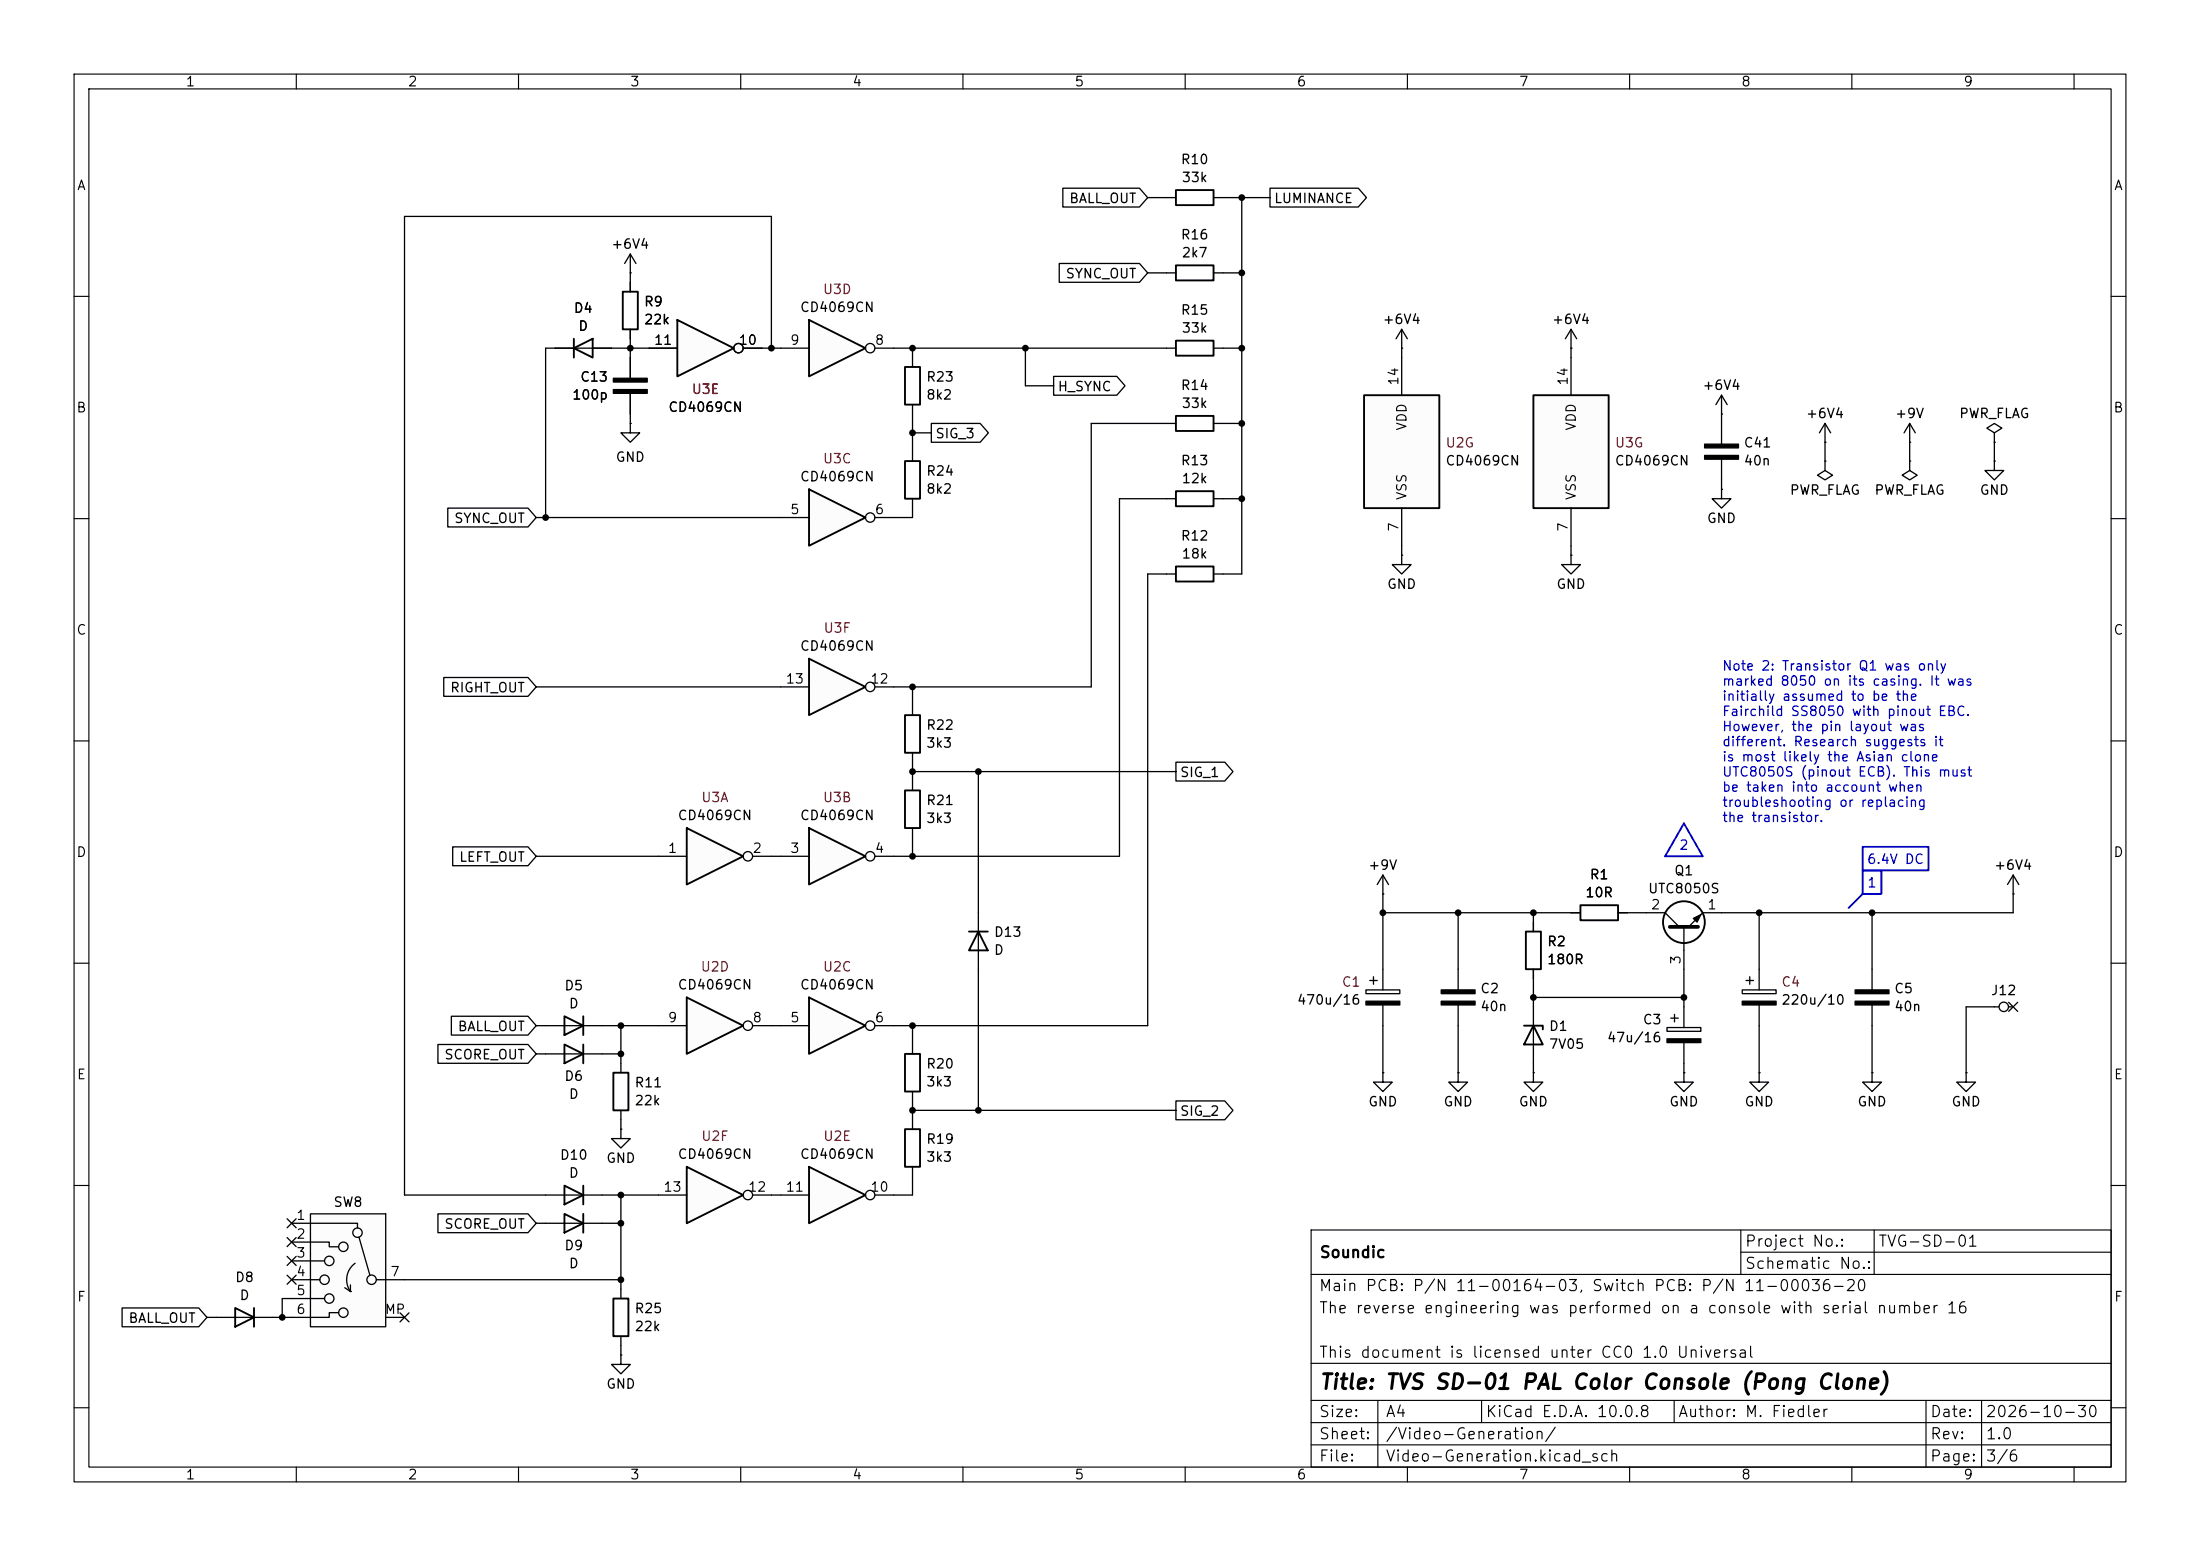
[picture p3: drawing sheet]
<svg xmlns="http://www.w3.org/2000/svg" width="297mm" height="210mm" viewBox="0 0 297 210" stroke-linecap="round" stroke-linejoin="round" font-family="sans-serif">
<g fill="none" stroke="#000" stroke-width=".15">
<path d="M10 10h277v190h-277zM12 12h273v186h-273zM40 10v2M70 10v2M100 10v2M130 10v2M160 10v2M190 10v2M220 10v2M250 10v2M280 10v2M10 40h2"/>
<path d="M285 40h2M10 70h2M285 70h2M10 100h2M285 100h2M10 130h2M285 130h2M10 160h2M177 166h108v32h-108zM177 172h108M235 169h50M235 166v6"/>
<path d="M253 166v6M285 160h2M10 190h2M40 198v2M70 198v2M100 198v2M130 198v2M160 198v2M177 195h108M177 192h108M177 189h108M177 184h108"/>
<path d="M186 189v9M190 198v2M200 189v3M220 198v2M226 189v3M250 198v2M260 189v9M267.5 189v9M280 198v2M285 190h2"/>
</g>
<path d="M158.7 76.5h5.1v2h-5.1zM82.8 144.8h2v5.1h-2zM82.8 175.3h2v5h-2z" fill="none" stroke="#000" stroke-width=".25"/>
<path d="M157.5 77.5h1.2M163.8 77.5h1.3M83.8 143.5v1.3M83.8 149.9v1.2M83.8 174v1.3M83.8 180.3v1.3" fill="none" stroke="#000" stroke-width=".18"/>
<path d="M92.7 157.5l7.6 3.8-7.6 3.8z" fill="#fcfcfc"/>
<path d="M92.7 157.5l7.6 3.8-7.6 3.8z" fill="none" stroke="#000" stroke-width=".25"/>
<g fill="none" stroke="#000" stroke-width=".18">
<path d="M83.8 152.4v1.3h1.3l-1.3 1.2-1.3-1.2h1.3M83.8 152.4h.1M88.9 161.3h3.8M101.6 161.3h2.5M83.8 182.9v1.3h1.3l-1.3 1.2-1.3-1.2h1.3M83.8 182.9h.1"/>
<circle cx="101" cy="161.3" r=".63"/>
</g>
<path d="M207 53.3h10.2v15.3h-10.2z" fill="#fcfcfc"/>
<path d="M207 53.3h10.2v15.3h-10.2z" fill="none" stroke="#000" stroke-width=".25"/>
<path d="M212.1 47h.1M212.1 44.5v2.5M212.1 48.3v5M212.1 44.5l-.8 1.2M212.1 44.5l.8 1.2M189.2 74.9v1.3h1.3l-1.3 1.3-1.2-1.3h1.2M189.2 74.9h.1M212.1 74.9v1.3h1.3l-1.3 1.3-1.3-1.3h1.3M212.1 74.9h.1M212.1 68.6v5.1" fill="none" stroke="#000" stroke-width=".18"/>
<path d="M184.1 53.3h10.2v15.3h-10.2z" fill="#fcfcfc"/>
<path d="M158.7 25.7h5.1v2h-5.1zM158.7 35.8h5.1v2h-5.1zM158.7 46h5.1v2h-5.1zM184.1 53.3h10.2v15.3h-10.2zM158.7 66.3h5.1v2h-5.1zM130.8 125.7h2.5M132.1 125.7l1.2 2.6h-2.5zM122.2 142.2h2v5.1h-2z" fill="none" stroke="#000" stroke-width=".25"/>
<g fill="none" stroke="#000" stroke-width=".18">
<path d="M157.5 26.7h1.2M157.5 36.8h1.2M163.8 26.7h1.3M163.8 36.8h1.3M157.5 47h1.2M163.8 47h1.3M189.2 47h.1M189.2 44.5v2.5M189.2 48.3v5M189.2 44.5l-.7 1.2M189.2 44.5l.8 1.2M157.5 67.3h1.2"/>
<path d="M163.8 67.3h1.3M189.2 68.6v5.1M186.7 118.1l-.8 1.3M186.7 118.1l.8 1.3M186.7 118.1v2.6M132.1 123.2v7.6M184.4 133.6h4.6v.5h-4.6zM184.9 132.3h1M185.4 131.8v1M186.7 120.7h.1M186.7 130.8v2.8M186.7 135.6v2.8"/>
<path d="M123.2 141v1.2M123.2 147.3v1.3M186.7 144.8v1.3h1.3l-1.3 1.2-1.3-1.2h1.3M186.7 144.8h.1"/>
</g>
<path d="M184.4 135.1h4.6v.5h-4.6z" fill="#000" stroke="#000" stroke-width=".18"/>
<path d="M109.2 88.9l7.6 3.8-7.6 3.8z" fill="#fcfcfc"/>
<path d="M158.7 56.1h5.1v2.1h-5.1zM109.2 88.9l7.6 3.8-7.6 3.8z" fill="none" stroke="#000" stroke-width=".25"/>
<g fill="none" stroke="#000" stroke-width=".18">
<path d="M157.5 57.2h1.2M163.8 57.2h1.3M105.4 92.7h3.8M118.1 92.7h2.5"/>
<circle cx="117.5" cy="92.7" r=".63"/>
</g>
<path d="M109.2 66l7.6 3.9-7.6 3.8z" fill="#fcfcfc"/>
<path d="M109.2 66l7.6 3.9-7.6 3.8z" fill="none" stroke="#000" stroke-width=".25"/>
<g fill="none" stroke="#000" stroke-width=".18">
<path d="M246.4 59.7h.1M246.4 57.2l-.8 1.2M246.4 57.2l.7 1.2M246.4 57.2v2.5M257.8 59.7h.1M257.8 57.2l-.8 1.2M257.8 57.2l.8 1.2M257.8 57.2v2.5M269.2 58.4l-1-.6 1-.6 1.1 .6-1.1 .6v1.3M269.2 59.7h.1M105.4 69.9h3.8M118.1 69.9h2.5"/>
<path d="M257.8 62.2v1.3l-1 .6 1 .7 1-.7-1-.6M257.8 62.2h.1M269.2 62.2v1.3h1.3l-1.3 1.3-1.2-1.3h1.2M269.2 62.2h.1M252.7 130.8v2.8M252.7 135.6v2.8M252.7 144.8v1.3h1.3l-1.3 1.2-1.2-1.2h1.2M252.7 144.8h.1M265.4 144.8v1.3h1.3l-1.3 1.2-1.2-1.2h1.2M265.4 144.8h.1"/>
<circle cx="117.5" cy="69.8" r=".63"/>
</g>
<path d="M250.4 133.6h4.6v.5h-4.6zM250.4 135.1h4.6v.5h-4.6z" fill="#000" stroke="#000" stroke-width=".18"/>
<path d="M41.9 163.8h10.2v15.3h-10.2z" fill="#fcfcfc"/>
<g fill="none" stroke="#000" stroke-width=".18">
<path d="M232.4 55.9h.1M232.4 53.3v2.6M232.4 57.2v2.7M232.4 53.3l-.8 1.3M232.4 53.3l.8 1.3M232.4 66v1.3h1.3l-1.3 1.3-1.3-1.3h1.3M232.4 66h.1M232.4 62v2.8M39.4 165.1h8.9v.6M39.4 167.6h5v.7h1.3M39.4 172.7h3.8M39.4 170.2h4.4"/>
<path d="M39.4 175.3h4.4M41.9 163.8h10.2v15.3h-10.2zM45.7 177.2h-1.3v.6h-5M46.5 173.8l.8 .5M47.3 174.3h.1M47.3 173.4v.9M47.9 170.5a2.73 2.73 0 0 0-.6 3.8M48.5 167l1.4 5.1M50.8 172.7h3.8M52.1 177.8h2.5"/>
<circle cx="43.8" cy="172.7" r=".63"/>
<circle cx="44.4" cy="170.2" r=".63"/>
<circle cx="44.4" cy="175.3" r=".63"/>
<circle cx="46.4" cy="168.3" r=".63"/>
<circle cx="46.4" cy="177.2" r=".63"/>
<circle cx="48.3" cy="166.4" r=".63"/>
<circle cx="50.2" cy="172.7" r=".63"/>
</g>
<path d="M230.1 59.9h4.6v.6h-4.6zM230.1 61.5h4.6v.5h-4.6z" fill="#000" stroke="#000" stroke-width=".18"/>
<path d="M91.4 43.2l7.7 3.8-7.7 3.8z" fill="#fcfcfc"/>
<path d="M91.4 43.2l7.7 3.8-7.7 3.8zM76.2 163.8l2.5 1.3-2.5 1.3zM76.2 160l2.5 1.3-2.5 1.3zM78.7 160v2.6M78.7 163.8v2.6" fill="none" stroke="#000" stroke-width=".25"/>
<g fill="none" stroke="#000" stroke-width=".18">
<path d="M87.6 47h3.8M100.3 47h2.6M246.4 62.2v1.3l-1 .6 1 .7 1-.7-1-.6M246.4 62.2h.1M271.8 118.1l-.8 1.3M271.8 118.1l.7 1.3M271.8 118.1v2.6M269.2 135.9h.7M271.1 135.9h.7M271.8 120.7h.1M73.7 165.1h7.6M73.7 161.3h7.6"/>
<circle cx="99.7" cy="47" r=".63"/>
<circle cx="270.5" cy="135.9" r=".63"/>
</g>
<path d="M109.2 157.5l7.6 3.8-7.6 3.8z" fill="#fcfcfc"/>
<path d="M76.2 141l2.5 1.2-2.5 1.3zM78.7 141v2.5M109.2 157.5l7.6 3.8-7.6 3.8zM122.2 152.4h2v5.1h-2z" fill="none" stroke="#000" stroke-width=".25"/>
<g fill="none" stroke="#000" stroke-width=".18">
<path d="M73.7 142.2h7.6M123.2 151.1v1.3M123.2 157.5v1.3M105.4 161.3h3.8M118.1 161.3h2.5"/>
<circle cx="117.5" cy="161.3" r=".63"/>
</g>
<path d="M92.7 134.6l7.6 3.8-7.6 3.8z" fill="#fcfcfc"/>
<path d="M92.7 134.6l7.6 3.8-7.6 3.8zM31.7 176.5l2.6 1.3-2.6 1.3zM34.3 176.5v2.6" fill="none" stroke="#000" stroke-width=".25"/>
<g fill="none" stroke="#000" stroke-width=".18">
<path d="M88.9 138.4h3.8M101.6 138.4h2.5M29.2 177.8h7.6"/>
<circle cx="101" cy="138.4" r=".63"/>
</g>
<path d="M109.2 134.6l7.6 3.8-7.6 3.8z" fill="#fcfcfc"/>
<path d="M109.2 134.6l7.6 3.8-7.6 3.8z" fill="none" stroke="#000" stroke-width=".25"/>
<g fill="none" stroke="#000" stroke-width=".18">
<path d="M105.4 138.4h3.8M118.1 138.4h2.5"/>
<circle cx="117.5" cy="138.4" r=".63"/>
</g>
<path d="M109.2 43.2l7.6 3.8-7.6 3.8z" fill="#fcfcfc"/>
<path d="M109.2 43.2l7.6 3.8-7.6 3.8zM76.2 137.2l2.5 1.2-2.5 1.3zM78.7 137.2v2.5" fill="none" stroke="#000" stroke-width=".25"/>
<g fill="none" stroke="#000" stroke-width=".18">
<path d="M105.4 47h3.8M118.1 47h2.5M73.7 138.4h7.6"/>
<circle cx="117.5" cy="47" r=".63"/>
</g>
<path d="M109.2 111.8l7.6 3.8-7.6 3.8z" fill="#fcfcfc"/>
<g fill="none" stroke="#000" stroke-width=".25">
<path d="M84.1 39.4h2v5.1h-2zM77.5 47l2.5-1.3v2.6zM77.5 45.7v2.6M122.2 49.5h2v5.1h-2zM109.2 111.8l7.6 3.8-7.6 3.8zM122.2 106.7h2v5.1h-2zM206 125.7h2v5.1h-2zM213.4 122.2h5v2h-5z"/>
<circle cx="227.3" cy="124.5" r="2.82"/>
</g>
<g fill="none" stroke="#000" stroke-width=".18">
<path d="M85.1 36.8h.1M85.1 34.3v2.5M85.1 38.1v1.3M85.1 34.3l-.8 1.3M85.1 34.3l.8 1.3M74.9 47h7.6M85.1 57.2v1.2h1.3l-1.3 1.3-1.3-1.3h1.3M85.1 57.2h.1M85.1 44.5v1.2M85.1 48.3v2.8M85.1 53.1v2.8M123.2 48.3v1.2"/>
<path d="M123.2 54.6v1.3M105.4 115.6h3.8M118.1 115.6h2.5M123.2 105.4v1.3M123.2 111.8v1.2M196.8 130.8v2.8M196.8 135.6v2.8M207 124.5v1.2M207 130.8v1.3M212.1 123.2h1.3M218.4 123.2h1.3M222.2 123.2h2.6l1.9 1.9"/>
<path d="M225 138.7h4.6v.5h-4.6zM225.6 137.4h1M226.1 136.9v1M227.3 125.1v5.7M227.3 135.9v2.8M232.4 123.2h-2.5l-1.9 1.9M196.8 144.8v1.3h1.3l-1.3 1.2-1.2-1.2h1.2M196.8 144.8h.1M227.3 144.8v1.3h1.3l-1.3 1.2-1.2-1.2h1.2M227.3 144.8h.1M227.3 140.7v2.8M237.5 144.8v1.3h1.3l-1.3 1.2-1.3-1.2h1.3"/>
<path d="M237.5 144.8h.1"/>
<circle cx="117.5" cy="115.6" r=".63"/>
</g>
<path d="M82.8 51.1h4.6v.5h-4.6zM82.8 52.6h4.6v.5h-4.6zM194.6 133.6h4.5v.5h-4.5zM194.6 135.1h4.5v.5h-4.5zM228.6 124l1-.6-.5 1.1zM225 140.2h4.6v.5h-4.6z" fill="#000" stroke="#000" stroke-width=".18"/>
<path d="M225.4 125.1h3.8" fill="none" stroke="#000" stroke-width=".51"/>
<path d="M92.7 111.8l7.6 3.8-7.6 3.8z" fill="#fcfcfc"/>
<path d="M122.2 62.2h2v5.1h-2zM122.2 96.5h2v5.1h-2zM92.7 111.8l7.6 3.8-7.6 3.8zM205.7 138.4h2.6v.5M207 138.4l1.3 2.6h-2.6z" fill="none" stroke="#000" stroke-width=".25"/>
<g fill="none" stroke="#000" stroke-width=".18">
<path d="M85.1 36.8v2.6M143 35.6h10.8l1.1 1.2-1.1 1.3h-10.8zM143.5 25.4h10.3l1.1 1.3-1.1 1.2h-10.3zM154.9 26.7h2.6M154.9 36.8h2.6M165.1 26.7h6.3M165.1 36.8h2.5M167.6 26.7v50.8h-2.5M171.4 25.4h12l1.1 1.3-1.1 1.2h-12zM77.5 47h-3.8v22.9M80 47h11.4M85.1 44.5v6.6"/>
<path d="M85.1 53.1v4.1M100.3 47h5.1M104.1 47v-17.8h-49.5v132.1h19.1M120.6 47h36.9M123.2 47v1.3M123.2 55.9v6.3M123.2 58.4h2.5M125.7 57.1h6.6l1.1 1.3-1.1 1.3h-6.6zM138.4 47v5.1h3.8M142.2 50.8h8.6l1.1 1.3-1.1 1.2h-8.6zM157.5 57.2h-10.2v35.5h-26.7M165.1 47h2.5"/>
<path d="M165.1 57.2h2.5M189.2 47v1.3M212.1 47v1.3M232.4 55.9v1.3M246.4 59.7v2.5M257.8 59.7v2.5M269.2 59.7v2.5M60.4 68.6h10.9l1.1 1.3-1.1 1.2h-10.9zM72.4 69.9h33M123.2 67.3v2.6h-2.6M157.5 67.3h-6.4v48.3h-30.5M157.5 77.5h-2.6v60.9h-34.3"/>
<path d="M165.1 67.3h2.5M189.2 73.7v1.2M212.1 73.7v1.2M232.4 64.8v1.2M59.9 91.4h11.4l1.1 1.3-1.1 1.3h-11.4zM72.4 92.7h33M123.2 92.7v3.8M61.1 114.3h10.2l1.1 1.3-1.1 1.2h-10.2zM72.4 115.6h20.3M101.6 115.6h3.8M123.2 101.6v3.8M123.2 113v2.6"/>
<path d="M123.2 104.1h35.5M132.1 104.1v19.1M158.7 102.9h6.6l1.2 1.2-1.2 1.3h-6.6zM60.9 137.2h10.4l1.1 1.2-1.1 1.3h-10.4zM72.4 138.4h1.3M81.3 138.4h7.6M83.8 138.4v5.1M104.1 138.4h1.3M123.2 138.4v2.6M132.1 130.8v19.1M186.7 120.7v10.1M186.7 138.4v6.4"/>
<path d="M186.7 123.2h26.7M196.8 123.2v7.6M196.8 138.4v6.4M207 123.2v2.5M207 130.8v14M207 134.6h20.3M218.4 123.2h3.8M227.3 130.8v5.1M235.2 133.6h4.6v.5h-4.6zM235.7 132.3h1M236.2 131.8v1M237.5 123.2v10.4"/>
<path d="M237.5 135.6v9.2M252.7 123.2v7.6M252.7 138.4v6.4M269.2 135.9h-3.8v8.9M271.2 135.3l1.2 1.2M271.8 120.7v2.5h-39.4M272.4 135.3l-1.2 1.2M59.1 141h12.2l1.1 1.2-1.1 1.3h-12.2zM72.4 142.2h1.3M81.3 142.2h2.5M83.8 151.1v1.3M123.2 148.6v2.5"/>
<path d="M123.2 158.8v2.5h-2.6M123.2 149.9h35.5M158.7 148.6h6.6l1.2 1.3-1.2 1.2h-6.6zM207 144.8v1.3h1.3l-1.3 1.2-1.3-1.2h1.3M207 144.8h.1M227.3 143.5v1.3M16.5 176.5h10.3l1.1 1.3-1.1 1.3h-10.3zM27.9 177.8h1.3M36.8 177.8h2.6M38.8 172.1l1.2 1.2M38.8 169.6l1.2 1.2M38.8 164.5l1.2 1.2"/>
<path d="M38.8 167l1.2 1.2M39.4 175.3h-1.3v2.5M40 172.1l-1.2 1.2M40 169.6l-1.2 1.2M40 164.5l-1.2 1.2M40 167l-1.2 1.2M54 177.2l1.2 1.2M54.6 172.7h29.2M55.2 177.2l-1.2 1.2M59.1 163.8h12.2l1.1 1.3-1.1 1.3h-12.2zM72.4 165.1h1.3M81.3 161.3h7.6"/>
<path d="M81.3 165.1h2.5M83.8 161.3v12.7M104.1 161.3h1.3M83.8 181.6v1.3"/>
<circle cx="99.7" cy="47" r=".63"/>
<circle cx="101" cy="115.6" r=".63"/>
</g>
<path d="M235.2 135.1h4.6v.5h-4.6z" fill="#000" stroke="#000" stroke-width=".18"/>
<path d="M227.3 111.1l2.6 4.5h-5.1zM251.5 114.3h8.8v3.2h-8.8zM251.5 117.5h2.5v3.2h-2.5zM251.5 120.7l-1.9 1.9" fill="none" stroke="#0000c2" stroke-width=".25"/>
<g fill="#000">
<circle cx="167.6" cy="26.7" r=".46"/>
<circle cx="167.6" cy="36.8" r=".46"/>
<circle cx="85.1" cy="47" r=".46"/>
<circle cx="104.1" cy="47" r=".46"/>
<circle cx="123.2" cy="47" r=".46"/>
<circle cx="123.2" cy="58.4" r=".46"/>
<circle cx="138.4" cy="47" r=".46"/>
<circle cx="167.6" cy="57.2" r=".46"/>
<circle cx="167.6" cy="47" r=".46"/>
<circle cx="73.7" cy="69.9" r=".46"/>
<circle cx="167.6" cy="67.3" r=".46"/>
<circle cx="123.2" cy="92.7" r=".46"/>
<circle cx="123.2" cy="104.1" r=".46"/>
<circle cx="123.2" cy="115.6" r=".46"/>
<circle cx="132.1" cy="104.1" r=".46"/>
<circle cx="83.8" cy="138.4" r=".46"/>
<circle cx="123.2" cy="138.4" r=".46"/>
<circle cx="186.7" cy="123.2" r=".46"/>
<circle cx="196.8" cy="123.2" r=".46"/>
<circle cx="207" cy="134.6" r=".46"/>
<circle cx="207" cy="123.2" r=".46"/>
<circle cx="227.3" cy="134.6" r=".46"/>
<circle cx="237.5" cy="123.2" r=".46"/>
<circle cx="252.7" cy="123.2" r=".46"/>
<circle cx="83.8" cy="142.2" r=".46"/>
<circle cx="123.2" cy="149.9" r=".46"/>
<circle cx="132.1" cy="149.9" r=".46"/>
<circle cx="38.1" cy="177.8" r=".46"/>
<circle cx="83.8" cy="172.7" r=".46"/>
<circle cx="83.8" cy="161.3" r=".46"/>
<circle cx="83.8" cy="165.1" r=".46"/>
</g>
<text font-size="2" x="178" y="188">Title: TVS SD-01 PAL Color Console (Pong Clone)</text>
<g font-size="1.5">
<text x="178" y="170.1">Soundic</text>
<text x="235.5" y="168.6">Project No.:</text>
<text x="235.5" y="171.6">Schematic No.:</text>
<text x="253.5" y="168.6">TVG-SD-01</text>
<text x="178" y="174.6">Main PCB: P/N 11-00164-03, Switch PCB: P/N 11-00036-20</text>
<text x="178" y="177.6">The reverse engineering was performed on a console with serial number 16</text>
<text x="178" y="183.6">This document is licensed unter CC0 1.0 Universal</text>
<text x="178" y="191.6">Size:</text>
<text x="187" y="191.6">A4</text>
<text x="200.5" y="191.6">KiCad E.D.A. 10.0.8</text>
<text x="226.5" y="191.6">Author: M. Fiedler</text>
<text x="260.5" y="191.6">Date:</text>
<text x="268" y="191.6">2026-10-30</text>
<text x="178" y="194.6">Sheet:</text>
<text x="178" y="197.6">File:</text>
<text x="187" y="197.6">Video-Generation.kicad_sch</text>
<text x="187" y="194.6">/Video-Generation/</text>
<text x="260.5" y="197.6">Page:</text>
<text x="260.5" y="194.6">Rev:</text>
<text x="268" y="194.6">1.0</text>
<text x="268" y="197.6">3/6</text>
</g>
<g font-size="1.3">
<text x="25" y="12">1</text>
<text x="55" y="12">2</text>
<text x="85" y="12">3</text>
<text x="115" y="12">4</text>
<text x="145" y="12">5</text>
<text x="175" y="12">6</text>
<text x="205" y="12">7</text>
<text x="235" y="12">8</text>
<text x="265" y="12">9</text>
<text x="159.3" y="22.5">R10</text>
<text x="10.3" y="26">A</text>
<text x="144.3" y="27.7">BALL_OUT</text>
<text x="159.4" y="24.9">33k</text>
<text x="171.9" y="27.7">LUMINANCE</text>
<text x="285.3" y="26">A</text>
<text x="82.4" y="33.9">+6V4</text>
<text x="159.3" y="32.6">R16</text>
<text x="159.4" y="35.1">2k7</text>
<text x="86.9" y="41.7">R9</text>
<text x="143.8" y="37.9">SYNC_OUT</text>
<text x="77.4" y="42.5">D4</text>
<text x="78" y="45">D</text>
<text x="86.9" y="44.1">22k</text>
<text x="88.2" y="46.9">11</text>
<text x="99.6" y="46.9">10</text>
<text x="106.6" y="46.9">9</text>
<text x="107.9" y="42.4">CD4069CN</text>
<text x="118" y="46.9">8</text>
<text x="159.3" y="42.8">R15</text>
<text x="159.4" y="45.2">33k</text>
<text x="186.6" y="44.1">+6V4</text>
<text x="209.4" y="44.1">+6V4</text>
<text x="78.2" y="51.8">C13</text>
<text x="125" y="51.8">R23</text>
<text x="142.7" y="53.1">H_SYNC</text>
<text x="159.3" y="53">R14</text>
<text x="189.1" y="52.1" transform="rotate(-90 189.1 52.1)">14</text>
<text x="212" y="52.1" transform="rotate(-90 212 52.1)">14</text>
<text x="229.7" y="52.9">+6V4</text>
<text x="10.2" y="56">B</text>
<text x="77.2" y="54.2">100p</text>
<text x="90.1" y="55.9">CD4069CN</text>
<text x="125" y="54.2">8k2</text>
<text x="126.2" y="59.5">SIG_3</text>
<text x="159.4" y="55.4">33k</text>
<text x="190.2" y="58.2" transform="rotate(-90 190.2 58.2)">VDD</text>
<text x="213.1" y="58.2" transform="rotate(-90 213.1 58.2)">VDD</text>
<text x="243.7" y="56.8">+6V4</text>
<text x="255.7" y="56.8">+9V</text>
<text x="264.4" y="56.8">PWR_FLAG</text>
<text x="285.2" y="56">B</text>
<text x="83" y="62.6">GND</text>
<text x="107.9" y="65.3">CD4069CN</text>
<text x="125" y="64.5">R24</text>
<text x="159.3" y="63.1">R13</text>
<text x="159.4" y="65.5">12k</text>
<text x="195.1" y="63.1">CD4069CN</text>
<text x="217.9" y="63.1">CD4069CN</text>
<text x="235.3" y="60.7">C41</text>
<text x="235.3" y="63.1">40n</text>
<text x="61.2" y="70.9">SYNC_OUT</text>
<text x="106.6" y="69.7">5</text>
<text x="118" y="69.7">6</text>
<text x="125" y="66.9">8k2</text>
<text x="189.1" y="71.9" transform="rotate(-90 189.1 71.9)">7</text>
<text x="190.2" y="67.6" transform="rotate(-90 190.2 67.6)">VSS</text>
<text x="212" y="71.9" transform="rotate(-90 212 71.9)">7</text>
<text x="213.1" y="67.6" transform="rotate(-90 213.1 67.6)">VSS</text>
<text x="230.3" y="70.9">GND</text>
<text x="241.5" y="67.1">PWR_FLAG</text>
<text x="253" y="67.1">PWR_FLAG</text>
<text x="267.2" y="67.1">GND</text>
<text x="159.3" y="73.3">R12</text>
<text x="159.4" y="75.7">18k</text>
<text x="187.2" y="79.8">GND</text>
<text x="210" y="79.8">GND</text>
<text x="10.2" y="86">C</text>
<text x="107.9" y="88.1">CD4069CN</text>
<text x="285.2" y="86">C</text>
<text x="60.7" y="93.8">RIGHT_OUT</text>
<text x="106" y="92.6">13</text>
<text x="117.4" y="92.6">12</text>
<text x="125" y="98.8">R22</text>
<text x="125" y="101.2">3k3</text>
<text x="159.2" y="105.2">SIG_1</text>
<text x="91.4" y="111">CD4069CN</text>
<text x="107.9" y="111">CD4069CN</text>
<text x="125" y="109">R21</text>
<text x="125" y="111.4">3k3</text>
<text x="10.2" y="116">D</text>
<text x="61.9" y="116.6">LEFT_OUT</text>
<text x="90.1" y="115.4">1</text>
<text x="101.5" y="115.4">2</text>
<text x="106.6" y="115.4">3</text>
<text x="118" y="115.4">4</text>
<text x="184.6" y="117.7">+9V</text>
<text x="214.5" y="119">R1</text>
<text x="225.9" y="118.5">Q1</text>
<text x="269.1" y="117.7">+6V4</text>
<text x="285.2" y="116">D</text>
<text x="213.9" y="121.4">10R</text>
<text x="222.4" y="120.9">UTC8050S</text>
<text x="222.8" y="123.1">2</text>
<text x="230.4" y="123.1">1</text>
<text x="134.1" y="126.8">D13</text>
<text x="134.1" y="129.2">D</text>
<text x="208.8" y="128">R2</text>
<text x="208.8" y="130.4">180R</text>
<text x="227.2" y="130.3" transform="rotate(-90 227.2 130.3)">3</text>
<text x="76.1" y="134">D5</text>
<text x="76.7" y="136.4">D</text>
<text x="91.4" y="133.9">CD4069CN</text>
<text x="107.9" y="133.9">CD4069CN</text>
<text x="175" y="135.9">470u/16</text>
<text x="199.8" y="134.4">C2</text>
<text x="199.8" y="136.8">40n</text>
<text x="240.4" y="135.9">220u/10</text>
<text x="255.6" y="134.4">C5</text>
<text x="255.6" y="136.8">40n</text>
<text x="268.7" y="134.6">J12</text>
<text x="59.9" y="143.3">SCORE_OUT</text>
<text x="61.7" y="139.5">BALL_OUT</text>
<text x="90.1" y="138.3">9</text>
<text x="101.5" y="138.3">8</text>
<text x="106.6" y="138.3">5</text>
<text x="118" y="138.3">6</text>
<text x="209" y="139.5">D1</text>
<text x="209" y="141.9">7V05</text>
<text x="216.9" y="141">47u/16</text>
<text x="221.7" y="138.6">C3</text>
<text x="10.3" y="146">E</text>
<text x="76.1" y="146.2">D6</text>
<text x="76.7" y="148.6">D</text>
<text x="85.6" y="147.1">R11</text>
<text x="85.6" y="149.5">22k</text>
<text x="125" y="144.5">R20</text>
<text x="125" y="147">3k3</text>
<text x="184.6" y="149.6">GND</text>
<text x="194.8" y="149.6">GND</text>
<text x="204.9" y="149.6">GND</text>
<text x="225.3" y="149.6">GND</text>
<text x="235.4" y="149.6">GND</text>
<text x="250.7" y="149.6">GND</text>
<text x="263.4" y="149.6">GND</text>
<text x="285.3" y="146">E</text>
<text x="125" y="154.7">R19</text>
<text x="159.2" y="150.9">SIG_2</text>
<text x="75.5" y="156.8">D10</text>
<text x="76.7" y="159.3">D</text>
<text x="81.8" y="157.3">GND</text>
<text x="89.5" y="161.2">13</text>
<text x="91.4" y="156.7">CD4069CN</text>
<text x="100.9" y="161.2">12</text>
<text x="106" y="161.2">11</text>
<text x="107.9" y="156.7">CD4069CN</text>
<text x="117.4" y="161.2">10</text>
<text x="125" y="157.1">3k3</text>
<text x="39.9" y="165">1</text>
<text x="39.9" y="167.5">2</text>
<text x="44.9" y="163.2">SW8</text>
<text x="59.9" y="166.2">SCORE_OUT</text>
<text x="31.7" y="173.3">D8</text>
<text x="39.9" y="170">3</text>
<text x="39.9" y="172.6">4</text>
<text x="52.6" y="172.6">7</text>
<text x="76.1" y="169.1">D9</text>
<text x="76.7" y="171.5">D</text>
<text x="10.3" y="176">F</text>
<text x="17.3" y="178.9">BALL_OUT</text>
<text x="32.3" y="175.8">D</text>
<text x="39.9" y="175.1">5</text>
<text x="39.9" y="177.7">6</text>
<text x="51.9" y="177.7">MP</text>
<text x="85.6" y="177.6">R25</text>
<text x="85.6" y="180">22k</text>
<text x="285.3" y="176">F</text>
<text x="81.8" y="187.7">GND</text>
<text x="25" y="200">1</text>
<text x="55" y="200">2</text>
<text x="85" y="200">3</text>
<text x="115" y="200">4</text>
<text x="145" y="200">5</text>
<text x="175" y="200">6</text>
<text x="205" y="200">7</text>
<text x="235" y="200">8</text>
<text x="265" y="200">9</text>
</g>
<g font-size="1.3" fill="#f00">
<text x="111" y="40">U3D</text>
<text x="93.3" y="53.5">U3E</text>
<text x="111" y="62.9">U3C</text>
<text x="195.1" y="60.7">U2G</text>
<text x="217.9" y="60.7">U3G</text>
<text x="111.1" y="85.7">U3F</text>
<text x="94.6" y="108.6">U3A</text>
<text x="111" y="108.6">U3B</text>
<text x="94.5" y="131.4">U2D</text>
<text x="111" y="131.4">U2C</text>
<text x="181.1" y="133.5">C1</text>
<text x="240.4" y="133.5">C4</text>
<text x="94.6" y="154.3">U2F</text>
<text x="111.1" y="154.3">U2E</text>
</g>
<g font-size="1.3" fill="#0000c2">
<text x="232.4" y="90.8">Note 2: Transistor Q1 was only</text>
<text x="232.4" y="92.9">marked 8050 on its casing. It was</text>
<text x="232.4" y="94.9">initially assumed to be the</text>
<text x="232.4" y="97">Fairchild SS8050 with pinout EBC.</text>
<text x="232.4" y="99">However, the pin layout was</text>
<text x="232.4" y="101">different. Research suggests it</text>
<text x="232.4" y="103.1">is most likely the Asian clone</text>
<text x="232.4" y="105.1">UTC8050S (pinout ECB). This must</text>
<text x="232.4" y="107.2">be taken into account when</text>
<text x="232.4" y="109.2">troubleshooting or replacing</text>
<text x="232.4" y="111.3">the transistor.</text>
<text x="226.6" y="115">2</text>
<text x="252" y="116.9">6.4V DC</text>
<text x="252" y="120.1">1</text>
</g>
</svg>
